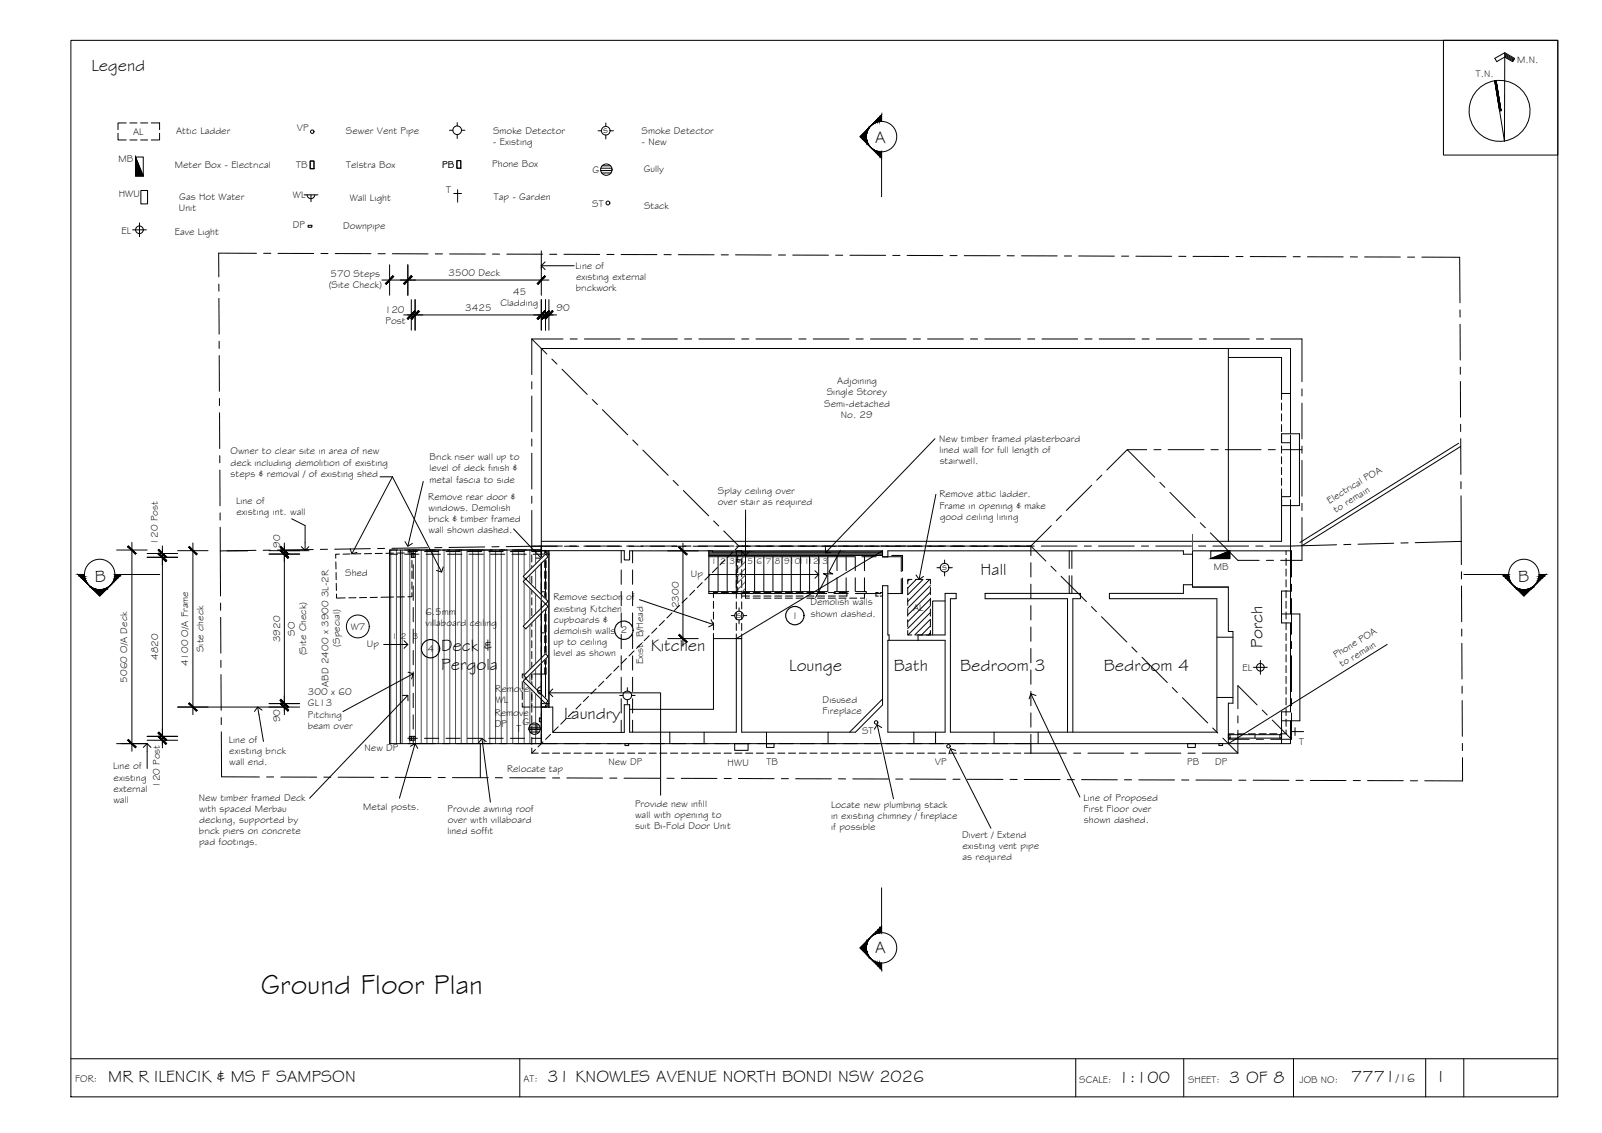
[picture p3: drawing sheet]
<svg xmlns="http://www.w3.org/2000/svg" width="420mm" height="297mm" viewBox="0 0 420 297" stroke-linecap="round" stroke-linejoin="round" font-family="sans-serif">
<!-- layer: HATCH -->
<g fill="#545454" stroke="#545454" stroke-width=".26">
<path d="M143.1 184.5l.9 .9v-.9zM143.1 184.5l.9 .9h-.9z"/>
<path d="M143.1 144.4l.9 .9v-.9zM143.1 144.4l.9 .9h-.9z"/>
<path d="M185.9 144.4l.9 .3v-.3zM185.9 144.4l.9 .3h-.9z"/>
<path d="M194.5 144.7l25.2 .9 .5-.9zM194.5 144.7l25.2 .9h-25.2z"/>
<path d="M193.1 144.7l1.4 .9v-.9zM193.1 144.7l1.4 .9h-1.4z"/>
<path d="M192 144.7l1.1 .9v-.9zM192 144.7l1.1 .9h-1.8z"/>
<path d="M185.9 144.7l5.4 .9 .7-.9zM185.9 144.7l5.4 .9h-5.4z"/>
<path d="M220.2 144.7l11.3 .9v-.9zM220.2 144.7l11.3 .9h-11.8z"/>
</g>
<g fill="none" stroke="#545454" stroke-width=".26">
<path d="M102.5 144.2v50.8M104 144.2v50.8M105.5 144.2v50.8M107.5 144.2v50.8M109 144.2v50.8M110.5 144.2v50.8M112 144.2v50.8M113.5 144.2v50.8M115 144.2v50.8M116.5 144.2v50.8M118 144.2v50.8M119.5 144.2v50.8"/>
<path d="M121 144.2v50.8M122.5 144.2v50.8M124 144.2v50.8M125.5 144.2v50.8M127 144.2v50.8M128.5 144.2v50.8M130 144.2v50.8M131.5 144.2v50.8M133 144.2v50.8M134.5 144.2v50.8M136 144.2v50.8M137.5 144.2v50.8"/>
<path d="M139 144.2v50.8M140.5 144.2v50.8M193.6 145.6l-.1 .1M195.4 145.6l-1.9 1.9M195.5 147.2l-2 2.1M195.5 149l-2 2M195.5 150.7l-2 2.1M195.5 152.5l-2 2.1M195.5 154.3l-1.3 1.3M312.8 140.1v4.3"/>
</g>
<!-- layer: BORDER -->
<g fill="none" stroke="#000" stroke-width=".26">
<path d="M18.6 10.6h390v277h-390zM378.6 10.6h30v30.1h-30zM394.6 14.1l2.5 1.5M394.6 14.4l2.4 1.4M394.6 14.7l2.3 1.3M394.7 13.8l2.5 1.5-.5 .9-2.1-1.2-2.1 1.2-.4-.9 2.6-1.5-.1 23.2-2.6-15.8M392.4 21.1l1.3 7.9M18.6 277.6h390M136.3 277.6v10M282.1 277.6v10M310.5 277.6v10M339.2 277.6v10"/>
<path d="M373.9 277.6v10M383.9 277.6v10"/>
<circle cx="393.3" cy="29.1" r="8"/>
</g>
<!-- layer: SERVICES -->
<g fill="none" stroke="#000" stroke-width=".26">
<path d="M31 34.9v1.8h2.1M33.1 32.2h-2.1v1.8M34.1 32.2h1.8M34.1 36.7h1.8M36.9 32.2h1.8M36.9 36.7h1.8M39.7 32.2h2.2v1.8M41.9 34.9v1.8h-2.2M117.9 34.2h.9M119.9 32.1v.9M119.9 35.3v1M121 34.2h.9"/>
<path d="M156.9 34.3h.8M158.9 32.3v.8M158.9 35.4v1M160 34.3h.9M35.5 41.2v5h2.1l-2.1-5h2.1v5M36.6 58.4v3.7M36.9 49.9h1.8v3.6h-1.8zM79.8 51.1h3.6M80.5 51.1a1.01 1.01 0 0 0 1.1 1 1.01 1.01 0 0 0 1-1M80.8 59.1h1v.5h-1zM81.4 42.2h.9v2h-.9zM81.6 51.1v1.8"/>
<path d="M119 50.7h2M119.8 42.1h1v2h-1zM120 49.7v3.3M157.6 44.7h2.9M157.6 44.1h2.9M157.8 45.4h2.5M157.9 43.5h2.3M34.8 60.3h3.6M382.6 116.2l-41.7 26M383.1 117l-41.6 26.1M193.8 159.4v.8M238.1 154v1.9"/>
<path d="M238.1 156.8v1.9M238.1 159.7v1.8M239.2 151.9h-1.1v1.2M240.1 151.9h1.9M242.9 151.9h1.1v1.2M244 154v1.9M244 156.8v1.9M244 159.7v1.8M245.7 148.8h.9M247.7 146.8v.9M247.7 150v1M248.9 148.8h.9"/>
<path d="M322.5 144.4h-5v2l5-2v2h-5M142 179.2v3.6M191.8 161.4h.9M193.8 162.5v1M195 161.4h.8M238.1 165.3v1.2h1.1M238.1 162.5v1.9M240.1 166.5h1.9M244 162.5v1.9M244 165.3v1.2h-1.1M328.7 175h3.7M330.6 173.2v3.6"/>
<path d="M363.8 168.9l-41.6 26.1M107.4 193.1h.5v1h-.5zM138.5 191.1h3.3M138.7 191.3h3M138.8 190.7h2.9M139 191.9h2.4M139.1 190h2.2M140.2 181h1.8M140.8 190.1v2M141.5 188.2h.5v1h-.5zM142 180a1.01 1.01 0 0 0-1 1 1.01 1.01 0 0 0 1 1M162.5 182.3h.9"/>
<path d="M163.9 195h1v.5h-1zM164.5 180.3v.9M164.5 183.4v1.1M165.7 182.3h.9M192.7 195h3.5v1.7h-3.5zM201 195h2v1h-2zM311.5 195h2v1h-2zM319.7 195h1v.5h-1zM338.7 191.8h3.2M339.6 190.8v2"/>
<circle cx="81.9" cy="34.5" r=".46"/>
<circle cx="119.9" cy="34.1" r="1.13"/>
<circle cx="158.9" cy="34.3" r="1.13"/>
<circle cx="159" cy="44.5" r="1.49"/>
<circle cx="159.4" cy="53.2" r=".5"/>
<circle cx="36.6" cy="60.2" r="1.01"/>
<circle cx="247.7" cy="148.8" r="1.13"/>
<circle cx="193.8" cy="161.4" r="1.13"/>
<circle cx="330.6" cy="174.9" r="1.01"/>
<circle cx="140.2" cy="191" r="1.49"/>
<circle cx="164.5" cy="182.3" r="1.13"/>
<circle cx="229.8" cy="189.4" r=".46"/>
<circle cx="248.7" cy="195.6" r=".46"/>
</g>
<!-- layer: BORDER -->
<g fill="#000" stroke="#000" stroke-width=".26">
<path d="M392 21.2l1.4 7.9zM392 21.2l.4-.1 1 8z"/>
<path d="M392.4 21.1l1 8 .3-.1zM392.4 21.1l1.3 7.9z"/>
</g>
<!-- layer: SERVICES -->
<path d="M35.5 41.2l2.1 5h-2.1zM317.5 146.4l5-2v2z" fill="#000" stroke="#000" stroke-width=".26"/>
<!-- layer: BOUNDARY -->
<g fill="none" stroke="#000" stroke-width=".26">
<path d="M57.4 74.5v1.8M57.4 78.2l.1 9.4M67.3 66.4h-10l.1 6.2M69.2 66.4h1.8M72.9 66.4l9.4 .1M84.2 66.5h1.8M87.9 66.5h9.4M99.2 66.5h1.8M102.9 66.5l9.4 .1M114.2 66.6h1.8M117.9 66.6h9.4M129.2 66.6h1.8"/>
<path d="M132.9 66.6h9.4M144.2 66.7h1.8M147.9 66.7h9.4M159.2 66.7h1.8M162.9 66.7l9.4 .1M174.1 66.8h1.9M177.9 66.8h9.4M189.2 66.8h1.8M192.9 66.8l9.4 .1M204.2 66.9h1.8M207.9 66.9h9.4M219.1 66.9h1.9"/>
<path d="M222.9 66.9h9.4M234.2 67h1.8M237.9 67h9.4M249.2 67h1.8M252.9 67h9.4M264.1 67l1.9 .1M267.9 67.1h9.4M279.2 67.1h1.8M282.9 67.1l9.4 .1M294.2 67.2h1.8M297.9 67.2h9.4M309.1 67.2h1.9"/>
<path d="M312.9 67.2h9.4M324.2 67.3h1.8M327.9 67.3h9.4M339.2 67.3h1.8M342.9 67.3h9.4M354.1 67.3l1.9 .1M357.9 67.4h9.4M369.2 67.4h1.8M372.9 67.4l9.9 .1 .1 11.9M57.5 89.5v1.8M57.5 93.2v9.4M382.9 81.3v1.8"/>
<path d="M382.9 85l.1 9.4M383 96.3v1.8M57.6 104.5v1.8M57.6 108.2v9.4M57.6 119.5v1.8M383 100l.1 9.4M383.1 111.2v1.9M383.1 115v9.4M57.7 123.2v9.4M57.7 134.5v1.8M57.7 138.2l.1 6.2M383.2 126.3v1.8"/>
<path d="M383.2 130l.1 11.9M57.8 144.4v11.8M57.9 158.1v1.9M67.1 144.3l-9.3 .1M70.9 144.2l-1.9 .1M82.2 144.1l-9.4 .1M85.9 144h-1.9M97.1 143.8l-9.3 .2M100.9 143.8h-1.9M112.1 143.6l-9.3 .2M115.9 143.6h-1.9M127.1 143.4l-9.3 .1"/>
<path d="M130.9 143.3l-1.9 .1M147.5 143.2l-14.7 .1M149.4 143.2h1.8M153.1 143.2h9.4M164.4 143.2h1.8M168.1 143.2h9.4M179.4 143.2h1.8M183.1 143.2h9.4M194.4 143.2h1.8M198.1 143.2h9.4M209.4 143.2h1.8M213.1 143.2h9.4"/>
<path d="M224.4 143.2h1.8M228.1 143.2h9.4M239.4 143.2h1.8M243.1 143.2h9.4M254.4 143.2h1.8M258.1 143.2h9.4M269.4 143.2h1.8M273.1 143.2h9.4M284.4 143.2h1.8M288.1 143.2h9.4M299.4 143.2h1.8M303.1 143.2h9.4"/>
<path d="M314.4 143.2h1.8M318.1 143.2h9.4M329.4 143.2h1.8M350.5 142.8l-17.4 .4M354.3 142.7l-1.9 .1M365.5 142.4l-9.3 .3M369.3 142.3l-1.9 .1M383.3 141.9l-12.1 .4M383.3 141.9v6.1M383.3 149.9v1.9M383.3 153.6l.1 9.4M57.9 161.9v9.3"/>
<path d="M57.9 173.1v1.9M58 176.9v9.3M383.4 164.9v1.9M383.4 168.6v9.4M383.5 179.9v1.9M58 188.1v1.9M58 191.9l.1 11.8h9.9M383.5 183.7v9.3M383.5 194.9v1.9M383.6 198.6v6.1h-9.9M69.9 203.7h1.9M73.7 203.7h9.3"/>
<path d="M84.9 203.7l1.9 .1M88.7 203.8h9.4M99.9 203.8h1.9M103.7 203.8h9.3M114.9 203.8h1.9M118.7 203.9h9.3M129.9 203.9h1.9M133.7 203.9h9.3M144.9 204h1.9M148.7 204h9.3M159.9 204h1.9M163.7 204h9.3"/>
<path d="M174.9 204l1.9 .1M178.7 204.1h9.3M189.9 204.1h1.9M193.7 204.1h9.3M204.9 204.1h1.9M208.7 204.2h9.3M219.9 204.2h1.9M223.7 204.2h9.3M234.9 204.3h1.9M238.7 204.3h9.3M249.9 204.3h1.9M253.7 204.3h9.3"/>
<path d="M264.9 204.3l1.9 .1M268.7 204.4h9.3M279.9 204.4h1.9M283.7 204.4h9.3M294.9 204.4h1.9M298.7 204.5h9.3M309.9 204.5h1.9M313.7 204.5h9.3M324.9 204.5h1.9M328.7 204.5l9.3 .1M339.9 204.6h1.9M343.7 204.6h9.3"/>
<path d="M354.9 204.6l1.9 .1M358.7 204.7h9.3M369.9 204.7h1.9"/>
</g>
<!-- layer: EXISTING -->
<g fill="none" stroke="#000" stroke-width=".26">
<path d="M322.2 91.4v50.5M322.2 93.7h13.9v9.5h2.4M338.5 113.7v-22.3h-196.5v54.6M336.1 132.6h2.4M338.5 132.6h2.3v-18.9h-4.7v2.4h2.4v14.1h-2.4v11.7h-194.1M338.5 132.6v28.4M88.1 147.3v1.9M88.1 150.1l.1 1.9M88.2 152.9v1.9M88.3 155.7v1.1h2.2M89 145.3h-1l.1 1.1M91.8 145.2l-1.8 .1"/>
<path d="M93.4 156.7h-1.9M94.6 145.2h-1.8M96.1 156.6l-1.8 .1M97.5 145.1l-1.9 .1M99 156.6h-1.9M100.3 145.1h-1.9M103.2 145l-2 .1M103.2 156.5l-3.3 .1M106.1 145h-1.9M106.1 156.5h-1.9M107 145l1-.1v1.1M108 155.4v1l-1 .1"/>
<path d="M108 146.9v1.9M108 149.7v1.9M108 152.6v1.8M142 144.4h21.7v2.4h1.4v-2.4h28v1.2M142 147v1.8M142 149.7v1.9M142 152.6v1.8M142 155.4v1.9M142 158.2v1.9M142 155.1h.9M142.9 144.4v1.6M142.9 147v1.8"/>
<path d="M142.9 149.7v1.9M142.9 152.6v1.8M142.9 155.4v1.9M142.9 158.2v1.9M143.2 144.4v1.6M143.2 147v1.8M143.2 149.7v1.9M143.2 152.6v1.8M143.2 155.4v1.9M143.2 158.2v1.9M193.1 146.7h1.4M193.1 146.5v1.9"/>
<path d="M193.1 149.3v1.9M193.1 152.2v1.8M193.1 155v1.9M193.1 157.8v1.9M194.5 156.3h2.1M194.5 155.4h2.1M194.5 146.5v1.9M194.5 149.3v1.9M194.5 152.2v1.8M194.5 155v1.9M194.5 157.8v1.9M197.5 156.3h1.9"/>
<path d="M197.5 155.4h1.9M200.3 156.3h1.9M200.3 155.4h1.9M203.2 156.3h1.8M203.2 155.4h1.8M206 156.3h1.8M206 155.4h1.8M208.8 156.3h1.9M208.8 155.4h1.9M211.6 156.3h1.9M211.6 155.4h1.9M214.4 156.3h1.9"/>
<path d="M214.4 155.4h1.9M217.2 156.3h1.9M217.2 155.4h1.9M220 155.4h2.1v.9h-2.1M230.4 155.4h-.7v.9h.7M230.8 156.3h.7v28.5l-7.1 7.2h-29.9v-25.8M230.8 155.4h.7v-1.8h1.4v12.9h.3v1.4M312.8 145.3h-2.4v-.9h-77.5v1.6h-1.4v-1.6h-37v1.2M312.8 153.3h-2.4v2.3h-19.4v1.4h28.2v35h-69.9v-35h1.5v-1.4h-2.9v10.9h-7.1v1.4M338.5 144.4h-25.7v9.5h9.4v11.7h1.2v18.8h-1.2v10.6M338.5 155h-2.4v8.3h2.4v23.3h-2.4v8.4M137 178.7v1.9"/>
<path d="M139 176.7h-2v1.1M139.5 176.7v1.1M139.5 178.7v1.9M142 161v1.9M142 163.8v1.9M142 166.6v1.9M142 169.5v1.8M142 172.2v1.9M142 175.1v2.7M142 178.7v1.9M142 165.9h.9M142.9 161v1.9"/>
<path d="M142.9 163.8v1.9M142.9 166.6v1.9M142.9 169.5v1.8M142.9 172.2v1.9M142.9 175.1v1.6M143.2 175.1v1.6h-3.3M143.2 161v1.9M143.2 163.8v1.9M143.2 166.6v1.9M143.2 169.5v1.8M143.2 172.2v1.9M193.1 166.2v25.8h-28v-7.2h-1.4v7.2h-18.7"/>
<path d="M193.1 160.6v1.9M193.1 163.4v1.9M194.5 160.6v1.9M194.5 163.4v1.9M232.9 167.9h15v24.1h-15zM319.2 167.1h4.2M336.1 161h4.8v28h-4.8M126 195v8.9M137 184.3v1.1h2M137 181.5v1.9M139.5 181.5v1.9M139.5 184.3v1.1"/>
<path d="M139.9 185.4h5.1v6.6M142 184.3v10.7h196.5v-6M142 181.5v1.9M175.7 192v3M184.7 192v3M201 192v3M217.2 192v3M239.7 192v3M245.4 192v3M260.7 192v3M272.3 192v3M280 192v-35h-21.6v-1.4h25v1.4h-2v35"/>
<path d="M319.2 182.9h4.2M322.2 192.6h.4v.9h-.4zM322.2 192.6h13.9M322.2 193.5h13.9M329.1 192.6v.9M335.7 192.6h.4v.9h-.4z"/>
</g>
<!-- layer: ROOFPLAN EXIST. -->
<g fill="none" stroke="#000" stroke-width=".26">
<path d="M139.5 88.9v9.3M139.5 88.9h8.2M139.5 88.9l3.9 3.9M144.7 94.1l1.4 1.4M147.4 96.8l6.6 6.6M149.5 88.9h1.9M153.3 88.9h9.4M164.5 88.9h1.9M168.3 88.9h9.4M179.5 88.9h1.9M183.3 88.9h9.4M194.5 88.9h1.9"/>
<path d="M198.3 88.9h9.4M209.5 88.9h1.9M213.3 88.9h9.4M224.5 88.9h1.9M228.3 88.9h9.4M239.5 88.9h1.9M243.3 88.9h9.4M254.5 88.9h1.9M258.3 88.9h9.4M269.5 88.9h1.9M273.3 88.9h9.3M284.5 88.9h1.9"/>
<path d="M288.3 88.9h9.4M299.5 88.9h1.9M303.3 88.9h9.4M314.5 88.9h1.9M318.3 88.9h9.3M329.5 88.9h1.9M333.3 88.9h8.2v11.2M139.5 100.1v1.9M139.5 103.8v9.4M139.5 115.1v1.9M139.5 118.8v9.4M155.3 104.7l1.4 1.4"/>
<path d="M158 107.4l6.6 6.6M166 115.4l1.3 1.3M168.6 118l6.6 6.6M295.6 117.9h5.1M302.6 117.9h1.9M306.4 117.9h9.4M317.6 117.9h1.9M321.4 117.9h9.3M332.6 117.9h1.9M336.4 117.9h5.1M341.5 102v1.8M341.5 105.7v9.4"/>
<path d="M341.5 117v1.8M139.5 133.8v10.7M139.5 130.1v1.8M176.6 126l1.3 1.3M179.2 128.6l6.7 6.6M187.2 136.6l1.3 1.3M189.8 139.2l4 4M275.7 137.8l-5.3 5.4h-5.5M278.4 135.2l-1.4 1.3M286.3 127.2l-6.6 6.6M289 124.6l-1.4 1.3M290.3 123.2l5.3-5.3 7.3 7.2"/>
<path d="M304.2 126.4l1.3 1.4M306.8 129.1l6.7 6.6M314.8 137l1.3 1.4M317.4 139.7l7.3 7.2h5.5M341.5 135.7v11.2h-5.6M341.5 120.7v9.4M341.5 131.9v1.9M139.5 145.5v1.8M139.5 148.3v1.8M139.5 151.1v1.9M139.5 153.9v1.9M139.5 156.7v1.9"/>
<path d="M139.5 159.5v1.9M178.2 158.7l-1.3 1.3M180.2 156.7l-1.3 1.3M182.2 154.7l-1.3 1.4M184.2 152.8l-1.3 1.3M186.2 150.8l-1.3 1.3M188.2 148.8l-1.4 1.3M190.1 146.8l-1.3 1.3M192.1 144.8l-1.3 1.3M193.8 143.2h5.4M193.8 143.2l-1 .9M201.1 143.2h1.9"/>
<path d="M204.9 143.2h9.4M216.1 143.2h1.9M219.9 143.2h9.4M231.1 143.2h1.9M234.9 143.2h9.3M246.1 143.2h1.9M249.9 143.2h9.4M261.1 143.2h1.9M332.1 146.9h1.9M338.5 144.4h.2M139.5 162.3v1.9M139.5 165.2v1.8"/>
<path d="M139.5 168v1.8M139.5 170.8v1.8M139.5 173.6v1.9M139.5 176.4v1.9M139.5 179.2v1.9M158.3 178.6l-1.3 1.3M160.3 176.6l-1.3 1.3M162.3 174.6l-1.3 1.4M164.3 172.6l-1.3 1.4M166.3 170.6l-1.3 1.4M168.3 168.6l-1.4 1.4M170.3 166.7l-1.4 1.3"/>
<path d="M172.3 164.7l-1.4 1.3M174.3 162.7l-1.4 1.3M176.2 160.7l-1.3 1.3M139.5 197.5h1.7M139.5 182v1.9M139.5 184.8v1.9M139.5 187.7v1.8M139.5 190.5v1.8M139.5 193.3v1.8M139.5 196.1v1.4M140.4 196.5l-.9 1M142.1 197.5h1.9"/>
<path d="M142.4 194.5l-1.3 1.3M144.4 192.5l-1.3 1.3M144.9 197.5h1.9M146.4 190.5l-1.3 1.3M147.7 197.5h1.9M148.4 188.5l-1.3 1.4M150.4 186.6l-1.3 1.3M150.5 197.5h1.9M152.4 184.6l-1.3 1.3M153.4 197.5h1.8M154.4 182.6l-1.4 1.3M156.2 197.5h1.8"/>
<path d="M156.3 180.6l-1.3 1.3M159 197.5h1.9M161.8 197.5h1.9M164.6 197.5h1.9M167.4 197.5h1.9M170.2 197.5h1.9M173 197.5h1.9M175.9 197.5h1.8M178.7 197.5h1.8M181.5 197.5h1.9M184.3 197.5h1.9M187.1 197.5h1.9"/>
<path d="M189.9 197.5h1.9M192.7 197.5h1.9M195.5 197.5h1.9M198.4 197.5h1.8M201.2 197.5h1.8M204 197.5h1.9M206.8 197.5h1.9M209.6 197.5h1.9M212.4 197.5h1.9M215.2 197.5h1.9M218 197.5h1.9M220.9 197.5h1.8"/>
<path d="M223.7 197.5h1.8M226.5 197.5h1.9M229.3 197.5h1.9M232.1 197.5h1.9M234.9 197.5h1.9M237.7 197.5h1.9M240.5 197.5h1.9M243.4 197.5h1.8M246.2 197.5h1.8M249 197.5h1.9M251.8 197.5h1.9M254.6 197.5h1.9"/>
<path d="M257.4 197.5h1.9M260.2 197.5h1.9M263 197.5h1.9M265.9 197.5h1.8M268.7 197.5h1.7"/>
</g>
<!-- layer: NEWWORK -->
<path d="M139.5 143.2h2.5M193.1 144.4h1.4M231.5 155.4v.9M193.1 167.4h1.4M270.4 195v2.5" fill="none" stroke="#000" stroke-width=".3"/>
<!-- layer: 0.13 -->
<g fill="none" stroke="#000" stroke-width=".26">
<path d="M336.1 103.2v1.5M336.1 105.7v1.8M336.1 108.5v1.9M336.1 111.3v1.9M336.1 114.1v1.9M336.1 116.9v1.9M336.1 119.7v1.9M338.5 103.2v1.5M338.5 105.7v1.8M338.5 108.5v1.9M338.5 111.3v1.9M338.5 114.1v1.9"/>
<path d="M338.5 116.9v1.9M338.5 119.7v1.9M336.1 122.5v1.9M336.1 125.4v1.8M336.1 128.2v1.8M336.1 131v1.6M338.5 122.5v1.9M338.5 125.4v1.8M338.5 128.2v1.8M338.5 131v1.6M107 144.6h2.5M108.4 144.2v1.9"/>
<path d="M108.4 148v3.8M108.4 153.6v3.8M108.4 159.3v3.7M111.3 144.6h3.8M117 144.6h3.7M122.6 144.6h3.8M128.2 144.6h3.8M133.8 144.6h3.8M139.5 144.6h2.5M162.9 144.4v3.2M162.9 149.4v3.8M162.9 155.1v3.7"/>
<path d="M165.9 144.4v3.2M165.9 149.4v3.8M165.9 155.1v3.7M187.1 157.6v1.9M188.2 155.4h-1.1v1.3M189.2 155.4h1.9M192 155.4h1.1M193.5 153.9v1.7h2v-1.7M193.5 147.3v-1.7h2v1.7M193.5 148.3v1.8M193.5 151.1v1.9M195.5 155.6v1.2h1.1"/>
<path d="M195.5 148.3v1.8M195.5 151.1v1.9M197.5 156.8h1.9M200.3 156.8h1.9M203.1 156.8h1.9M206 156.8h1.8M208.8 156.8h1.9M211.6 156.8h1.9M214.4 156.8h1.9M217.2 156.8h1.9M220 156.8h1.9M220.4 144.2l-3 5.7 1 .6-2.5-.1 1 .5-3 5.7"/>
<path d="M222.8 156.8h1.9M226.7 155.6v1.2h-1.1M231.5 144.4l-38.4 23h-6M238.6 151.9l-.5 .5M240.3 151.9l-2.2 2.3M242.1 151.9l-4 4M243.8 151.9l-5.7 5.8M244 153.5l-5.9 6M244 155.3l-5.9 5.9M244 157l-5.9 6M244 158.8l-5.9 6M247.9 157.6h-3.3v8.9"/>
<path d="M280.4 144.4v4.6M280.4 150.9v4.7M281.1 144.4v4.6M281.1 150.9v4.7M337.3 144.4v1M337.3 146.4v1.8M337.3 149.2v1.9M337.3 152v1.9M337.3 154.8v1.9M337.3 157.6v1.9M108.4 164.9v3.7M108.4 170.5v3.8"/>
<path d="M108.4 176.1v3.8M162.9 160.7v3.7M162.9 166.3v3.8M162.9 171.9v3.8M162.9 177.6v3.7M165.9 160.7v3.7M165.9 166.3v3.8M165.9 171.9v3.8M165.9 177.6v3.7M187.1 166.1v19.9h-22M187.1 160.5v1.8M187.1 163.3v1.8"/>
<path d="M244 160.6l-5.9 5.9M244 162.4l-4.1 4.1M244 164.1l-2.3 2.4M244 165.9l-.6 .6M337.3 160.4v1.9M337.3 163.3v1.8M337.3 166v1.9M337.3 168.9v1.8M337.3 171.7v1.9M337.3 174.5v1.9M337.3 177.3v1.9M107 193.6h2.5"/>
<path d="M108.4 181.8v3.7M108.4 187.4v3.7M108.4 193v2M111.3 193.6h3.8M117 193.6h3.7M122.6 193.6h3.8M128.2 193.6h3.8M133.8 193.6h3.8M139.5 193.6h2.5M162.9 183.2v3.7M162.9 188.8v3.2M165.9 183.2v3.7"/>
<path d="M165.9 188.8v3.2M231.5 183.3l-8.7 8.7M322.2 192.4h1.4M324.6 192.4h1.8M327.4 192.4h1.9M330.2 192.4h1.9M333 192.4h1.9M337.3 180.1v1.9M337.3 182.9v1.9M337.3 185.8v1.8M337.3 188.5v1.9M337.3 191.4v1h-1.5"/>
</g>
<!-- layer: ROOFPLAN NEW -->
<g fill="none" stroke="#000" stroke-width=".26">
<path d="M107 144.2h7.2M116 144.2h1.9M119.8 144.2h9.4M131 144.2h1.9M134.8 144.2h7.2M270.4 143.2l3.9 3.9M275.6 148.4l1.4 1.4M278.3 151.1l6.6 6.6M286.2 159l1.4 1.4M338.7 144.4v6.9M338.7 153.2v1.8M338.7 156.9v9.4"/>
<path d="M288.9 161.7l6.6 6.6M296.8 169.6l1.4 1.4M299.5 172.3l6.6 6.6M338.7 168.2v1.8M338.7 171.9v9.4M107 195h7.2M116 195h1.9M119.8 195h9.4M131 195h1.9M134.8 195h7.2M270.4 197.5h9.3M281.6 197.5h1.8"/>
<path d="M285.3 197.5h9.4M296.6 197.5h1.9M300.3 197.5h9.4M307.5 180.2l1.3 1.4M310.1 182.9l6.6 6.6M311.6 197.5h1.9M315.3 197.5h9.4M318.1 190.9l1.3 1.3M320.7 193.5l4 4M322.2 193.8h5.4M324.7 187.7v1.8M324.7 191.4v6.1"/>
<path d="M329.5 193.8h1.9M329.7 184.8l-5-5v6M331 186.1l1.3 1.3M333.3 193.8h5.4M333.7 188.8l5 5M338.7 183.2v1.9M338.7 186.9v6.9"/>
</g>
<!-- layer: SECTION POINT -->
<g fill="#000" stroke="#000" stroke-width=".26">
<path d="M225.6 35.8l1.6-1.6v3.3zM227.7 33.7l.3-.3-.3 .5zM228 38.2l.4 .4zM228.4 38.6l.4 .4zM228.8 32.6l-.4 .4zM22.9 153l.4 .4zM23.7 153.8l.5 .3zM24.5 154.6h3.3l-1.7 1.7zM28.5 153.8l.5-.4zM29.3 153l-.3 .4zM396.5 153l.4 .4zM396.9 153.4l.4 .4z"/>
<path d="M398 154.6h3.3l-1.6 1.7zM401.6 154.1l.5-.3zM402.9 153l-.4 .4zM227.2 246.8v3.4l-1.6-1.7zM227.7 250.4l.3 .6zM228.4 245.7l-.4 .4zM228.8 245.3l-.4 .4zM228.4 251.3l.4 .4z"/>
<path d="M227.2 34.2v1.3zM227.3 34.1l-.1 1.4z"/>
<path d="M227.2 36.1v1.4zM227.3 36.7v.9z"/>
<path d="M227.5 33.9l-.2 1.1zM227.5 33.9l-.2 1.1z"/>
<path d="M227.3 36.7v.9l.2-.4zM227.5 37.2v.5l-.2-.1z"/>
<path d="M227.5 33.9v.5l.2-.7zM227.7 33.7l-.2 .7z"/>
<path d="M227.5 37.2v.5h.2zM227.5 37.7h.2v.3z"/>
<path d="M228 33.4l-.3 .5zM228 33.4l.4-.4z"/>
<path d="M227.7 37.7l.3 .5zM227.7 38l.3 .3z"/>
<path d="M228.8 32.6l.4-.4zM229.2 32.2l-.4 .5z"/>
<path d="M228.8 39l.4 .3zM228.8 39l.4 .3v.2z"/>
<path d="M229.2 32.2v.2l.5-.7zM229.7 31.7v.4l-.5 .3z"/>
<path d="M229.2 39.3v.2h.5zM229.2 39.5h.5v.5z"/>
<path d="M230.2 31.2l-.5 .5v.4zM230.2 31.2v.8l-.5 .1z"/>
<path d="M229.7 39.5v.5l.5-.3zM229.7 40l.5-.3v.7z"/>
<path d="M230.2 31.2v.8l.5-1.3zM230.7 30.7v1.1l-.5 .2z"/>
<path d="M230.2 39.7v.7l.5-.6zM230.7 39.8v1.2l-.5-.6z"/>
<path d="M231.2 30.2l-.5 .5v1.1zM231.2 30.2v1.6h-.5z"/>
<path d="M230.7 39.8v1.2l.5-1.2zM231.2 39.8v1.7l-.5-.5z"/>
<path d="M20.5 150.6l.5 .5h1.2zM20.5 150.6h1.6l.1 .5z"/>
<path d="M21 151.1l.5 .6h.8zM21 151.1h1.2l.1 .6z"/>
<path d="M21.5 151.7l.5 .4h.4zM21.5 151.7h.8l.1 .4z"/>
<path d="M22 152.1l.7 .5zM22 152.1h.4l.3 .5z"/>
<path d="M22.5 152.6l.5 .4zM22.5 152.6l.5 .4z"/>
<path d="M23.7 153.8l.5 .3zM23.3 153.4l.5 .4z"/>
<path d="M24 154.1l.2 .3h.6zM24 154.1l.8 .3z"/>
<path d="M24.2 154.4l.2 .1h.9zM24.2 154.4l1.1 .1z"/>
<path d="M24.4 154.5l1.5 .1zM24.4 154.5l1.5 .1z"/>
<path d="M26.4 154.6h1.4zM27 154.5h.9z"/>
<path d="M27 154.5h.9l-.4-.1zM27.5 154.4h.6l-.2 .1z"/>
<path d="M27.5 154.4h.6v-.3zM28.1 154.1h.2l-.2 .3z"/>
<path d="M28.1 154.1l.4-.3zM28.5 153.8l-.2 .3z"/>
<path d="M29.6 152.6l-.3 .4zM29.6 152.6h.2l-.4 .4z"/>
<path d="M29.9 152.1l-.3 .5h.2zM29.9 152.1h.4l-.5 .5z"/>
<path d="M30 151.7l-.1 .4h.4zM30 151.7h.8l-.5 .4z"/>
<path d="M30.1 151.1l-.1 .6h.8zM30.1 151.1h1.2l-.5 .6z"/>
<path d="M30.1 150.6v.5h1.2zM30.1 150.6h1.7l-.5 .5z"/>
<path d="M394.6 151.1l1.1-.5v.5zM394 150.6l.6 .5 1.1-.5z"/>
<path d="M395.1 151.7l.6-.6 .1 .6zM394.6 151.1l.5 .6 .6-.6z"/>
<path d="M395.8 151.7l.2 .4h-.5zM395.1 151.7l.4 .4 .3-.4z"/>
<path d="M396 152.1l.2 .5h-.2zM395.5 152.1l.5 .5v-.5z"/>
<path d="M396.2 152.6l.3 .4zM396 152.6l.5 .4-.3-.4z"/>
<path d="M397.3 153.8l.5 .3zM397.2 153.8l.3 .3z"/>
<path d="M397.8 154.1l.5 .3h-.5zM397.5 154.1l.3 .3v-.3z"/>
<path d="M397.9 154.5l.4-.1 .5 .1zM397.8 154.4l.1 .1 .4-.1z"/>
<path d="M398 154.6h1.4zM397.9 154.5h.9z"/>
<path d="M400 154.6l1.4-.1zM400 154.6l1.4-.1z"/>
<path d="M400.5 154.5l1.1-.1-.2 .1zM400.5 154.5l1.1-.1z"/>
<path d="M401.1 154.4l.7-.3-.2 .3zM401.1 154.4l.7-.3z"/>
<path d="M401.6 154.1l.5-.3zM402.1 153.8l.4-.4z"/>
<path d="M402.9 153l.4-.4zM403.1 152.6l-.2 .4 .4-.4z"/>
<path d="M403.1 152.6l.7-.5zM403.4 152.1l-.3 .5 .7-.5z"/>
<path d="M403.4 152.1l.9-.4-.5 .4zM403.5 151.7l-.1 .4 .9-.4z"/>
<path d="M403.5 151.7l1.3-.6-.5 .6zM403.7 151.1l-.2 .6 1.3-.6z"/>
<path d="M403.7 151.1l1.6-.5-.5 .5zM403.7 150.6v.5l1.6-.5z"/>
<path d="M227.2 248.8l.1 1.4zM227.2 248.8l.1 1.4z"/>
<path d="M227.2 246.8v1.4zM227.2 246.8l.1 .9z"/>
<path d="M227.3 249.4l.2 1zM227.3 249.4l.2 1z"/>
<path d="M227.3 246.8l.2 .3-.2 .6zM227.3 246.8l.2 .3v-.5z"/>
<path d="M227.5 249.9l.2 .7-.2-.2zM227.5 249.9l.2 .7z"/>
<path d="M227.5 246.6h.2l-.2 .5zM227.5 246.6h.2v-.2z"/>
<path d="M227.7 250.4l.3 .6zM228 250.9l.4 .4z"/>
<path d="M227.7 246.4l.3-.3-.3 .5zM227.7 246.4l.3-.3z"/>
<path d="M228.8 251.7l.4 .5zM228.8 251.7l.4 .5z"/>
<path d="M228.8 245.3l.4-.3zM228.8 245.3l.4-.3v-.2z"/>
<path d="M229.2 252l.5 .6zM229.2 252l.5 .6v-.4z"/>
<path d="M229.2 244.8h.5l-.5 .2zM229.2 244.8h.5v-.4z"/>
<path d="M229.7 252.2l.5 .9-.5-.5zM229.7 252.2l.5 .9v-.7z"/>
<path d="M229.7 244.4l.5 .2-.5 .2zM229.7 244.4l.5 .2v-.7z"/>
<path d="M230.2 252.4l.5 1.2-.5-.5zM230.2 252.4l.5 1.2v-1.1z"/>
<path d="M230.2 243.9l.5 .7h-.5zM230.2 243.9l.5 .7v-1.2z"/>
<path d="M230.7 252.5l.5 1.7-.5-.6zM230.7 252.5l.5 1.7v-1.7z"/>
<path d="M230.7 243.4l.5 1.1-.5 .1zM230.7 243.4l.5 1.1v-1.6z"/>
</g>
<g fill="none" stroke="#000" stroke-width=".26">
<path d="M231.2 31.8v-1.6l-5.6 5.6 5.6 5.7M231.2 39.8v11.8M22.1 150.6h-1.6l5.6 5.7 5.7-5.7M30.1 150.6h11.8M383.9 150.6h11.8M394 150.6l5.7 5.7 5.6-5.7h-1.6M231.2 232.8v11.7M231.2 242.9l-5.6 5.6 5.6 5.7v-1.7"/>
<circle cx="231.2" cy="35.8" r="4"/>
<circle cx="26.1" cy="150.6" r="4"/>
<circle cx="399.7" cy="150.6" r="4"/>
<circle cx="231.2" cy="248.5" r="4"/>
</g>
<!-- layer: 0 -->
<g fill="none" stroke="#000" stroke-width=".26">
<path d="M142 69.7h8.6M143 68.7l-1 1 1 1M245.2 115l-28.7 29.9M80 137.8v6.5M111 126.2l-4 17M134.7 138.7l7.3 7.7M195.5 133.7v11.9M245.5 129.6l-4.4 22.3M79 143.3l1 1 1-1M91.8 143.9l.5 1.3 1.3-.4M92.3 145.2l10.6-20.2 12.9 25M106.2 142l.8 1.2 1.2-.7"/>
<path d="M116.3 148.6l-.5 1.4-1.3-.4M142 144.9v1.5l-1.4-.1M167.7 157.2l19.4 6.5M185.9 150.6h28.8M194.5 144.6l1 1 1-1M213.7 149.6l1 1-1 1M216.5 143.5v1.4h1.4M240.2 150.7l.9 1.2 1.1-.8M100.6 169h6.4M106 168l1 1-1 1M107 176.2l1.4 .4-.4 1.4M108.4 176.6l-18.5 10"/>
<path d="M186.5 162.5l.6 1.2-1.2 .7M37.6 196l1-1 1 1M38.6 195v6.5M67.6 185.4l1.5 9M68.7 186.2l-1.1-.8-.9 1.1M105.6 182.3h1.4v1.4M107 182.3l-25.8 27M107.6 195.7l1.3-.7 .7 1.2M108.9 195l-4.1 14.3M126.4 193.6l2.2 16.7M127.5 194.5l-1.1-.9-.9 1.1M144 181.6h29.3v26.9"/>
<path d="M145 180.6l-1 1 1 1M230.1 190l4.2 19.4M231.3 190.8l-1.2-.8-.8 1.2M249.3 196.3l10.6 20.8M250.7 196.7l-1.4-.4-.4 1.3M270.4 181.9l12.8 27.1M271.7 182.3l-1.3-.4-.5 1.3"/>
</g>
<!-- layer: DIMENSION -->
<g fill="none" stroke="#000" stroke-width=".26">
<path d="M100.2 73.4h43.8M102.2 69.4v8M107 69.4v8M107.9 78.6v8M108.9 78.6v8M142 65.8v11.6M142 78.6v8M143.1 78.6v8M144 78.6v8M105.9 82.6h40.1M30.6 144.2h8M34.6 142.2v54.8"/>
<path d="M38.6 146.1h8M38.6 145.1h8M42.6 143.1v53M46.6 144.4h8M50.6 142.4v45M59.5 144.4h5.5M70.6 145.3h8M70.6 144.4h10.4M74.6 142.4v45M175.1 144.4h8M179.1 142.4v27M193.1 144.4h1.4"/>
<path d="M175.1 167.4h8M30.6 195h8M38.6 194.1h8M38.6 193.1h8M46.6 185.4h32M70.6 184.5h8"/>
</g>
<!-- layer: 0 -->
<g fill="#000" stroke="#000" stroke-width=".26">
<path d="M103.1 72.3l-1.8 2.2 2-2zM101.1 74.3l2-2-1.8 2.2z"/>
<path d="M105.9 74.3l.2 .2 1.8-2.2zM107.9 72.3l.2 .2-2 2z"/>
<path d="M107.9 72.3l-1.8 2.2 2-2zM105.9 74.3l2-2-1.8 2.2z"/>
<path d="M142.9 72.3l-2 2 .2 .2zM142.9 72.3l.2 .2-2 2z"/>
<path d="M108.8 81.5l-2 2 .2 .2zM108.8 81.5l.2 .2-2 2z"/>
<path d="M109.8 81.5l-1.8 2.2 2-2zM109.8 81.5l-1.8 2.2-.2-.2z"/>
<path d="M109.8 81.5l-1.8 2.2 2-2zM109.8 81.5l-1.8 2.2-.2-.2z"/>
<path d="M142.9 81.5l-2 2 .2 .2zM142.9 81.5l.2 .2-2 2z"/>
<path d="M142.9 81.5l-2 2 .2 .2zM142.9 81.5l.2 .2-2 2z"/>
<path d="M144 81.5l-2 2 .2 .2zM144 81.5l.2 .2-2 2z"/>
<path d="M144 81.5l-1.8 2.2 2-2zM144 81.5l-1.8 2.2-.2-.2z"/>
<path d="M144.9 81.5l-1.8 2.2 2-2zM142.9 83.5l2-2-1.8 2.2z"/>
<path d="M33.5 143.3l2 2 .2-.2zM33.7 143.1l2 2-2.2-1.8z"/>
<path d="M41.5 144.2l2.2 1.8-2-2zM41.5 144.2l2.2 1.8-.2 .2z"/>
<path d="M41.5 145.2l2 2 .2-.2zM41.5 145.2l.2-.2 2 2z"/>
<path d="M41.5 145.2l2 2 .2-.2zM41.5 145.2l.2-.2 2 2z"/>
<path d="M49.5 143.5l2 2 .2-.2zM49.5 143.5l.2-.3 2 2.1z"/>
<path d="M73.7 143.2l-.2 .3 2.2 1.8zM73.5 143.5l2.2 1.8-.2 .2z"/>
<path d="M73.5 144.4l2 2 .2-.3zM73.7 144.2l2 1.9-2.2-1.7z"/>
<path d="M73.5 144.4l2 2 .2-.3zM73.7 144.2l2 1.9-2.2-1.7z"/>
<path d="M178 143.5l2 2 .2-.2zM178.2 143.3l2 2-2.2-1.8z"/>
<path d="M178.2 166.3l-.2 .2 2.2 1.8zM178 166.5l2.2 1.8-.2 .2z"/>
<path d="M33.7 193.9l-.2 .2 2.2 1.7zM33.5 194.1l2.2 1.7-.2 .3z"/>
<path d="M41.5 192.2l2.2 1.8-2-2zM41.5 192.2l2.2 1.8-.2 .2z"/>
<path d="M41.5 192.2l2.2 1.8-2-2zM41.5 192.2l2.2 1.8-.2 .2z"/>
<path d="M41.5 193.2l2 2 .2-.2zM41.5 193.2l.2-.3 2 2.1z"/>
<path d="M49.5 184.5l2.2 1.8-2-2.1zM49.5 184.5l2.2 1.8-.2 .2z"/>
<path d="M73.7 183.4l-.2 .2 2.2 1.7zM73.5 183.6l2.2 1.7-.2 .3z"/>
<path d="M73.7 183.4l-.2 .2 2.2 1.7zM73.5 183.6l2.2 1.7-.2 .3z"/>
<path d="M73.5 184.5l2 2 .2-.2zM73.5 184.5l.2-.3 2 2.1z"/>
</g>
<!-- layer: NEWWORK -->
<g fill="none" stroke="#000" stroke-width=".26">
<path d="M104.3 144.2h-2.1v1.1h2.1M105 144.2v50.8M106.1 145.3h3.8M106.1 144.2h3.8M107.9 145.1h1v1h-1zM111.8 145.3h3.7M111.8 144.2h3.7M117.4 145.3h3.7M117.4 144.2h3.7M123 145.3h3.8M123 144.2h3.8M128.6 145.3h3.8"/>
<path d="M128.6 144.2h3.8M134.3 145.3h3.7M134.3 144.2h3.7M139.9 144.2h2.1M142 143v52h-39.8v-50.8h39.8M142 144.2v1.1h-2.1M143.1 144.4v41M144 144.4v41M146.2 143.2h-4.2v2.4M148 143.2h3.8M153.7 143.2h3.7M159.3 143.2h3.8"/>
<path d="M164.9 143.2h3.8M170.5 143.2h3.8M176.2 143.2h3.7M181.8 143.2h3.8M185.9 144.4v1.2h45.6M186.8 144.4v.3h44.7M187.4 143.2h3.8M193 143.2h3.8M198.7 143.2h3.7M204.3 143.2h3.8M209.9 143.2h3.8M215.5 143.2h3.8"/>
<path d="M221.2 143.2h3.7M226.8 143.2h3.8M232.4 143.2h3.8M238 143.2h3.8M243.7 143.2h3.7M249.3 143.2h3.7M254.9 143.2h3.8M260.5 143.2h3.8M266.2 143.2h4.2v2.4M270.4 147.5v3.8M270.4 153.2v3.7M270.4 158.8v3.7"/>
<path d="M270.4 164.4v3.7M270.4 170v3.8M270.4 175.7v3.7M107.9 193.1h1v1h-1zM142 192.5v2.5h4.2M143.1 184.5h.9M148 195h3.8M153.7 195h3.7M159.3 195h3.8M164.9 195h3.8M170.5 195h3.8M176.2 195h3.7"/>
<path d="M181.8 195h3.8M187.4 195h3.8M193 195h3.8M198.7 195h3.7M204.3 195h3.8M209.9 195h3.8M215.5 195h3.8M221.2 195h3.7M226.8 195h3.8M232.4 195h3.8M238 195h3.8M243.7 195h3.7"/>
<path d="M249.3 195h3.7M254.9 195h3.8M260.5 195h3.8M270.4 192.5v2.5h-4.2M270.4 181.3v3.7M270.4 186.9v3.7"/>
</g>
<!-- layer: STAIRS -->
<g fill="none" stroke="#000" stroke-width=".26">
<path d="M185.9 146h38.3M185.9 145.6v10h30.9M185.9 155.1h31.1M188.3 146v9.1M190.7 146v9.1M193.1 146v9.1M195.5 145.6v9.5M197.9 146v9.1M200.3 146v9.1M202.7 146v9.1M205.1 146v9.1M207.5 146v9.1"/>
<path d="M209.9 146v9.1M212.3 146v9.1M214.7 146v9.1M217.1 146v9.1M218.7 155.6h3.8M218.8 155.1h3.8M219.5 146v3.6M219.5 151.5v3.6M221.9 146v3.6M221.9 151.5v3.6M224.3 146v3.6M224.3 151.5v3.6"/>
<path d="M224.5 155.1h2.2M226.1 146h3.7M226.7 155.1h.5v.5h-2.9M226.7 146v3.6M226.7 151.5v3.6M227.2 155.6h3.8M231.7 146h4.7v3.9M233.9 145.6h2.8v4.1M236.4 151.7v3.9M236.7 151.5v4.1h-3.8"/>
</g>
<!-- layer: INSULCLAD -->
<path d="M142 144.4v.9h1.1M143.1 184.5h-1.1v.9" fill="none" stroke="#000" stroke-width=".26"/>
<!-- layer: NEWWORK -->
<path d="M142 144.4h1.2M142 185.4h1.2" fill="none" stroke="#000" stroke-width=".36"/>
<!-- layer: WINDOWS -->
<g fill="none" stroke="#000" stroke-width=".26">
<path d="M137.2 151.1l5.9-5.8 .6 .6-5.8 5.9 5.8 5.9-.6 .6-5.9-5.8 .7-.7zM142 145.3v39.2M143.1 145.3h.9v39.2h-.9zM137.2 178.6l.7-.7 5.8 5.9-.6 .7zM137.2 164.2l5.9-5.9 .6 .7-5.8 5.9zM137.4 177.1l5.7-5.7 .6 .7-5.7 5.7z"/>
<circle cx="93.8" cy="164.2" r="3"/>
</g>
<!-- layer: MASK -->
<g fill="#fff" stroke="#fff" stroke-width=".26">
<path d="M143.1 171.4l.6 .7-.6 .6z"/>
<path d="M143.1 171.4v1.3l-5.1 5.1z"/>
<path d="M143.1 183.1l.6 .7-.6 .7z"/>
<path d="M137.9 179.3l5.2 3.8v1.4z"/>
<path d="M143.1 158.3l.6 .7-.6 .7z"/>
<path d="M143.1 158.3v1.4l-5.2 5.2z"/>
<path d="M143.1 157l.6 .7-.6 .6z"/>
<path d="M137.9 153.1l5.2 3.9v1.3z"/>
<path d="M143.1 145.3l.6 .6-.6 .7z"/>
<path d="M143.1 145.3v1.3l-5.2 5.2z"/>
<path d="M138 176.4v1.4l5.1-6.4zM138 176.4v1.4l-.6-.7z"/>
<path d="M137.9 177.9v1.4l5.2 3.8zM137.2 178.6l.7-.7v1.4z"/>
<path d="M143.1 158.3l-5.2 5.2v1.4zM137.2 164.2l.7-.7v1.4z"/>
<path d="M137.9 151.8v1.3l5.2 3.9zM137.9 151.8v1.3l-.7-.6z"/>
<path d="M143.1 145.3l-5.2 5.1v1.4zM137.9 150.4v1.4l-.7-.7z"/>
</g>
<!-- layer: TEXT -->
<path d="M76.5 136l3.5 1.8M99.7 125h3.2" fill="none" stroke="#000" stroke-width=".26"/>
<g fill="none" stroke="#000" stroke-width=".3">
<circle cx="112.9" cy="170.1" r="2.4"/>
<circle cx="163.6" cy="165.2" r="2.4"/>
<circle cx="208.5" cy="161.4" r="2.4"/>
</g>
<text font-size="7.5" x="68.4" y="260.5">Ground Floor Plan</text>
<g font-size="4.5">
<text x="24" y="18.6">Legend</text>
<text x="229.6" y="37.5">A</text>
<text x="24.8" y="152.5">B</text>
<text x="257.1" y="150.7">Hall</text>
<text x="398.1" y="152.5">B</text>
<text x="115.7" y="170.7">Deck &amp;</text>
<text x="170.7" y="170.7">Kitchen</text>
<text x="331.1" y="170" transform="rotate(-90 331.1 170)">Porch</text>
<text x="115.7" y="175.7">Pergola</text>
<text x="207" y="175.9">Lounge</text>
<text x="234.4" y="175.9">Bath</text>
<text x="251.8" y="175.9">Bedroom 3</text>
<text x="289.5" y="175.9">Bedroom 4</text>
<text x="148" y="188.4">Laundry</text>
<text x="229.6" y="249.7">A</text>
<text x="28.4" y="283.6">MR R ILENCIK &amp; MS F SAMPSON</text>
<text x="143.6" y="283.6">31 KNOWLES AVENUE NORTH BONDI NSW 2026</text>
<text x="293.3" y="283.9">1:100</text>
<text x="322.3" y="283.9">3 OF 8</text>
<text x="354.4" y="283.8">7771</text>
<text x="377.3" y="283.7">I</text>
</g>
<text font-size="3.2" x="366.2" y="283.8">/16</text>
<g font-size="2.6">
<text x="397.9" y="16.5">M.N.</text>
<text x="387.1" y="20.1">T.N.</text>
<text x="34.9" y="35.3">AL</text>
<text x="46.2" y="35.1">Attic Ladder</text>
<text x="77.9" y="34.4">VP</text>
<text x="90.7" y="35.2">Sewer Vent Pipe</text>
<text x="129.3" y="35.1">Smoke Detector</text>
<text x="158.2" y="34.8">s</text>
<text x="168.3" y="35.2">Smoke Detector</text>
<text x="129.3" y="38">- Existing</text>
<text x="168.2" y="38.1">- New</text>
<text x="31" y="42.4">MB</text>
<text x="45.8" y="44">Meter Box - Electrical</text>
<text x="77.7" y="44.1">TB</text>
<text x="90.8" y="44">Telstra Box</text>
<text x="116" y="44">PB</text>
<text x="129.1" y="43.8">Phone Box</text>
<text x="155.4" y="45.3">G</text>
<text x="168.9" y="45.1">Gully</text>
<text x="31.1" y="51.6">HWU</text>
<text x="47" y="52.4">Gas Hot Water</text>
<text x="76.8" y="52">WL</text>
<text x="91.7" y="52.7">Wall Light</text>
<text x="117" y="50.7">T</text>
<text x="129.5" y="52.3">Tap - Garden</text>
<text x="46.9" y="55.3">Unit</text>
<text x="76.8" y="59.8">DP</text>
<text x="155.3" y="54.2">ST</text>
<text x="168.9" y="54.9">Stack</text>
<text x="31.9" y="61.2">EL</text>
<text x="45.9" y="61.5">Eave Light</text>
<text x="90" y="60.1">Downpipe</text>
<text x="151" y="70.5">Line of</text>
<text x="86.2" y="75.6">(Site Check)</text>
<text x="86.7" y="72.7">570 Steps</text>
<text x="117.7" y="72.3">3500 Deck</text>
<text x="134.6" y="77.3">45</text>
<text x="151" y="76.3">brickwork</text>
<text x="151.1" y="73.4">existing external</text>
<text x="100.9" y="82">120</text>
<text x="122" y="81.5">3425</text>
<text x="131.3" y="80.2">Cladding</text>
<text x="146" y="81.5">90</text>
<text x="101.1" y="84.9">Post</text>
<text x="219.6" y="100.7">Adjoining</text>
<text x="216.2" y="106.6">Semi-detached</text>
<text x="216.8" y="103.7">Single Storey</text>
<text x="220.5" y="109.5">No. 29</text>
<text x="60.5" y="119.1">Owner to clear site in area of new</text>
<text x="246.3" y="115.9">New timber framed plasterboard</text>
<text x="246.4" y="118.8">lined wall for full length of</text>
<text x="60.5" y="122.1">deck including demolition of existing</text>
<text x="60.5" y="125">steps &amp; removal / of existing shed</text>
<text x="112.6" y="123.6">level of deck finish &amp;</text>
<text x="112.7" y="120.7">Brick riser wall up to</text>
<text x="246.5" y="121.7">stairwell.</text>
<text x="112.3" y="131">Remove rear door &amp;</text>
<text x="112.7" y="126.5">metal fascia to side</text>
<text x="188.3" y="129.4">Splay ceiling over</text>
<text x="246.4" y="130.4">Remove attic ladder.</text>
<text x="61.9" y="132.1">Line of</text>
<text x="62" y="135.1">existing int. wall</text>
<text x="112.4" y="136.9">brick &amp; timber framed</text>
<text x="112.4" y="134">windows. Demolish</text>
<text x="188.3" y="132.4">over stair as required</text>
<text x="246.4" y="133.4">Frame in opening &amp; make</text>
<text x="246.5" y="136.3">good ceiling lining</text>
<text x="348.7" y="132" transform="rotate(-31 348.7 132)">Electrical POA</text>
<text x="350.3" y="134.5" transform="rotate(-31 350.3 134.5)">to remain</text>
<text x="41.4" y="142.8" transform="rotate(-90 41.4 142.8)">120 Post</text>
<text x="73.5" y="143.6" transform="rotate(-90 73.5 143.6)">90</text>
<text x="112.4" y="139.8">wall shown dashed.</text>
<text x="247.1" y="149.4">s</text>
<text x="318.4" y="149.4">MB</text>
<text x="90.5" y="151.1">Shed</text>
<text x="181.2" y="151.2">Up</text>
<text x="111.6" y="161.2">6.5mm</text>
<text x="145.1" y="157.4">Remove section of</text>
<text x="145.3" y="160.3">existing Kitchen</text>
<text x="178.1" y="159.5" transform="rotate(-90 178.1 159.5)">2300</text>
<text x="193.2" y="161.9">s</text>
<text x="212.5" y="158.7">Demolish walls</text>
<text x="212.6" y="161.6">shown dashed.</text>
<text x="239.5" y="160.3">AL</text>
<text x="77.4" y="166.7" transform="rotate(-90 77.4 166.7)">SO</text>
<text x="92" y="165.1">W7</text>
<text x="111.6" y="164.1">villaboard ceiling</text>
<text x="145.3" y="166.2">demolish walls 2</text>
<text x="145.3" y="163.3">cupboards &amp;</text>
<text x="207.7" y="162.2">1</text>
<text x="41.5" y="173.1" transform="rotate(-90 41.5 173.1)">4820</text>
<text x="53.3" y="171" transform="rotate(-90 53.3 171)">Site check</text>
<text x="73.5" y="168.4" transform="rotate(-90 73.5 168.4)">3920</text>
<text x="80.3" y="171.8" transform="rotate(-90 80.3 171.8)">(Site Check)</text>
<text x="89.1" y="169.6" transform="rotate(-90 89.1 169.6)">(Special)</text>
<text x="96.2" y="169.6">Up</text>
<text x="112.1" y="170.9">4</text>
<text x="145.2" y="172">level as shown</text>
<text x="145.2" y="169.1">up to ceiling</text>
<text x="350.3" y="172.5" transform="rotate(-31 350.3 172.5)">Phone POA</text>
<text x="33.3" y="179" transform="rotate(-90 33.3 179)">5060 O/A Deck</text>
<text x="49.3" y="174.7" transform="rotate(-90 49.3 174.7)">4100 O/A Frame</text>
<text x="168.7" y="174.1" transform="rotate(-90 168.7 174.1)">Exist. B/Head</text>
<text x="325.8" y="176">EL</text>
<text x="351.9" y="174.9" transform="rotate(-31 351.9 174.9)">to remain</text>
<text x="80.8" y="182.3">300 x 60</text>
<text x="80.8" y="185.2">GL13</text>
<text x="86.2" y="180.1" transform="rotate(-90 86.2 180.1)">ABD 2400 x 3900 3L-2R</text>
<text x="129.9" y="181.5">Remove</text>
<text x="130" y="184.4">WL</text>
<text x="215.8" y="184.2">Disused</text>
<text x="73.5" y="189.3" transform="rotate(-90 73.5 189.3)">90</text>
<text x="80.7" y="191">beam over</text>
<text x="80.7" y="188.1">Pitching</text>
<text x="129.8" y="187.8">Remove</text>
<text x="129.8" y="190.7">DP</text>
<text x="135.4" y="192">T</text>
<text x="137" y="190">G</text>
<text x="215.8" y="187.1">Fireplace</text>
<text x="60" y="194.9">Line of</text>
<text x="60.1" y="197.8">existing brick</text>
<text x="95.6" y="197">New DP</text>
<text x="226.1" y="192.4">ST</text>
<text x="340.7" y="195.2">T</text>
<text x="29.7" y="201.7">Line of</text>
<text x="60.1" y="200.7">wall end.</text>
<text x="133" y="202.4">Relocate tap</text>
<text x="159.6" y="200.5">New DP</text>
<text x="190.8" y="200.8">HWU</text>
<text x="201" y="200.6">TB</text>
<text x="245.2" y="200.5">VP</text>
<text x="311.4" y="200.6">PB</text>
<text x="318.7" y="200.6">DP</text>
<text x="29.8" y="204.7">existing</text>
<text x="29.8" y="207.6">external</text>
<text x="41.9" y="206.6" transform="rotate(-90 41.9 206.6)">120 Post</text>
<text x="52.1" y="209.9">New timber framed Deck</text>
<text x="284.2" y="210">Line of Proposed</text>
<text x="29.7" y="210.5">wall</text>
<text x="52.2" y="212.8">with spaced Merbau</text>
<text x="52.2" y="215.7">decking, supported by</text>
<text x="95.3" y="212.4">Metal posts.</text>
<text x="117.4" y="212.8">Provide awning roof</text>
<text x="117.4" y="215.8">over with villaboard</text>
<text x="166.5" y="211.5">Provide new infill</text>
<text x="166.6" y="214.5">wall with opening to</text>
<text x="218" y="211.8">Locate new plumbing stack</text>
<text x="218" y="214.7">in existing chimney / fireplace</text>
<text x="284.2" y="212.9">First Floor over</text>
<text x="284.3" y="215.8">shown dashed.</text>
<text x="52.2" y="218.6">brick piers on concrete</text>
<text x="52.2" y="221.6">pad footings.</text>
<text x="117.3" y="218.7">lined soffit</text>
<text x="166.6" y="217.4">suit Bi-Fold Door Unit</text>
<text x="218" y="217.6">if possible</text>
<text x="252.3" y="219.6">Divert / Extend</text>
<text x="252.4" y="222.5">existing vent pipe</text>
<text x="252.4" y="225.4">as required</text>
<text x="19.7" y="283.8">FOR:</text>
<text x="137.3" y="283.6">AT:</text>
<text x="283" y="283.9">SCALE:</text>
<text x="311.6" y="283.9">SHEET:</text>
<text x="340.8" y="283.9">JOB NO:</text>
</g>
<g font-size="2.2">
<text x="186.5" y="147.9">1</text>
<text x="188.9" y="147.9">2</text>
<text x="191.3" y="147.9">3</text>
<text x="193.6" y="147.9">4</text>
<text x="196.1" y="147.9">5</text>
<text x="198.4" y="147.9">6</text>
<text x="200.9" y="147.9">7</text>
<text x="203.2" y="147.9">8</text>
<text x="205.6" y="147.9">910111213</text>
<text x="102.7" y="167.4">1</text>
<text x="105.1" y="167.4">2</text>
<text x="108.3" y="167.4">3</text>
</g>
</svg>
